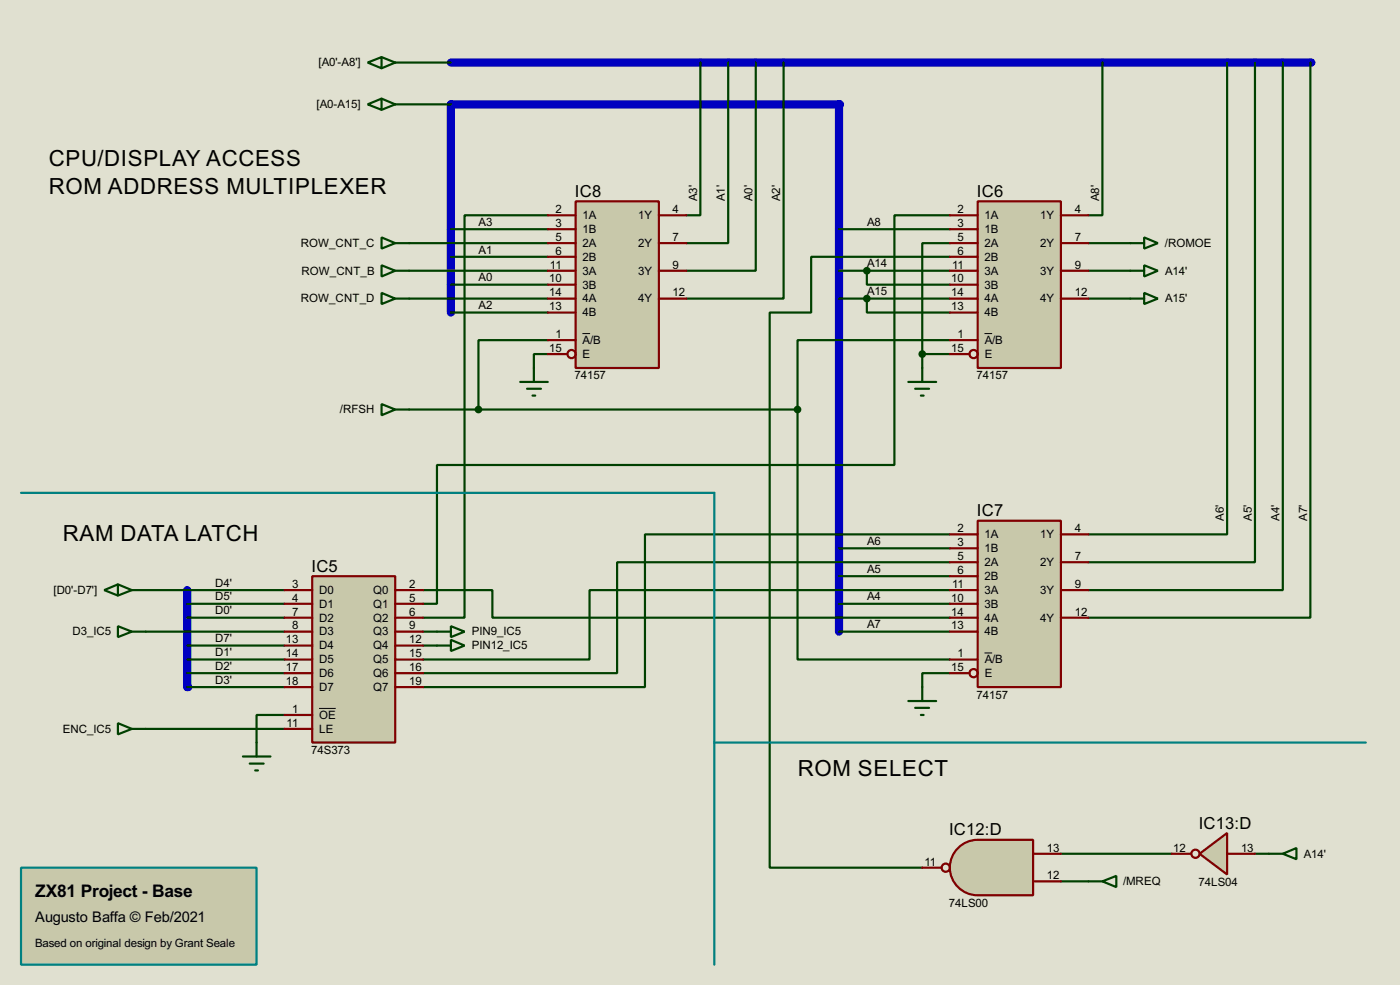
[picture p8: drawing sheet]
<svg xmlns="http://www.w3.org/2000/svg" width="256mm" height="180mm" viewBox="0 0 256 180" stroke-linecap="round" stroke-linejoin="round" font-family="sans-serif">
<path d="M0 0h256.5v180.3h-256.5z" fill="#e0e0d0"/>
<path d="M235 11.5h5.1" fill="none" stroke="#0000c0" stroke-width="1.5"/>
<circle cx="240.1" cy="11.5" r=".75" fill="#0000c0"/>
<path d="M82.6 11.5h152.4M153.7 19.1v96.5" fill="none" stroke="#0000c0" stroke-width="1.5"/>
<circle cx="153.7" cy="19.1" r=".75" fill="#0000c0"/>
<path d="M153.7 19.1h-71.1v22.9M34.3 113.1v12.7" fill="none" stroke="#0000c0" stroke-width="1.5"/>
<circle cx="34.3" cy="125.8" r=".75" fill="#0000c0"/>
<path d="M82.6 42v15.2M34.3 108v5.1" fill="none" stroke="#0000c0" stroke-width="1.5"/>
<g fill="none" stroke="#004000" stroke-width=".4">
<path d="M72.4 19.1h10.2M72.4 11.5h10.2M128.3 11.5v27.9h-2.5M133.4 11.5v33h-7.6M138.5 11.5v38.1h-12.7M143.6 11.5v43.2h-17.8M202 11.5v27.9h-2.6M224.8 11.5v86.3h-25.4M229.9 11.5v91.4h-30.5M235 11.5v96.5h-35.6M240.1 11.5v101.6h-40.7M100.4 39.4h-15.3v73.7h-7.6"/>
<path d="M174 39.4h-10.1v45.7h-83.8v25.4h-2.6M75 49.6h25.4M75 54.7h25.4M75 44.5h25.4M82.6 57.2h17.8M82.6 42h17.8M82.6 47h17.8M82.6 52.1h17.8M153.7 42h20.3M153.7 49.6h20.3M153.7 54.7h20.3M158.8 49.6v2.5h15.2"/>
<path d="M158.8 54.7v2.5h15.2M174 44.5h-5v20.3M174 47h-25.4v10.2h-7.6v101.6h28M199.4 49.6h7.7M199.4 54.7h7.7M199.4 44.5h7.7M75 75h71.1M100.4 64.8h-2.6v2.6M100.4 62.3h-12.7v12.7M146.1 75v45.7h27.9M169 64.8v2.6M169 64.8h5"/>
<path d="M174 62.3h-27.9v12.7M174 97.8h-55.8v28h-40.7M24.2 108h27.9M26.7 115.6h25.4M34.3 110.5h17.8M34.3 113.1h17.8M34.3 118.2h17.8M77.5 108h12.7v5.1h83.8M77.5 118.2h2.6M77.5 115.6h2.6M153.7 110.5h20.3M153.7 115.6h20.3"/>
<path d="M153.7 100.4h20.3M153.7 105.5h20.3M174 108h-66v12.7h-30.5M174 102.9h-60.9v20.3h-35.6M26.7 133.4h25.4M34.3 125.8h17.8M34.3 123.2h17.8M34.3 120.7h17.8M52.1 130.9h-5.1v5M174 123.2h-5v2.6M194.4 156.3h20.3M229.9 156.3h2.6"/>
<path d="M194.4 161.3h5"/>
</g>
<path d="M105.5 36.9h15.2v30.5h-15.2z" fill="#c8c8aa" stroke="#800000" stroke-width=".4"/>
<g fill="none" stroke="#800000" stroke-width=".4">
<path d="M100.4 39.4h5.1M120.7 39.4h5.1M100.4 42h5.1M100.4 44.5h5.1M100.4 47h5.1M100.4 49.6h5.1M100.4 52.1h5.1M100.4 54.7h5.1M100.4 57.2h5.1M120.7 44.5h5.1M120.7 49.6h5.1M120.7 54.7h5.1"/>
<path d="M100.4 62.3h5.1M100.4 64.8h3.5"/>
<circle cx="104.7" cy="64.8" r=".75"/>
</g>
<path d="M106.7 61.1h1.4" fill="none" stroke="#000" stroke-width=".18"/>
<path d="M179.1 36.9h15.3v30.5h-15.3z" fill="#c8c8aa" stroke="#800000" stroke-width=".4"/>
<g fill="none" stroke="#800000" stroke-width=".4">
<path d="M174 39.4h5.1M194.4 39.4h5M174 42h5.1M174 44.5h5.1M174 47h5.1M174 49.6h5.1M174 52.1h5.1M174 54.7h5.1M174 57.2h5.1M194.4 44.5h5M194.4 49.6h5M194.4 54.7h5"/>
<path d="M174 62.3h5.1M174 64.8h3.6"/>
<circle cx="178.3" cy="64.8" r=".75"/>
</g>
<path d="M180.4 61.1h1.4" fill="none" stroke="#000" stroke-width=".18"/>
<path d="M179.1 95.3h15.3v30.5h-15.3z" fill="#c8c8aa" stroke="#800000" stroke-width=".4"/>
<g fill="none" stroke="#800000" stroke-width=".4">
<path d="M174 97.8h5.1M194.4 97.8h5M174 100.4h5.1M174 102.9h5.1M174 105.5h5.1M174 108h5.1M174 110.5h5.1M174 113.1h5.1M174 115.6h5.1M194.4 102.9h5M194.4 108h5M194.4 113.1h5"/>
<path d="M174 120.7h5.1M174 123.2h3.6"/>
<circle cx="178.3" cy="123.2" r=".75"/>
</g>
<path d="M180.4 119.5h1.4" fill="none" stroke="#000" stroke-width=".18"/>
<path d="M57.2 105.5h15.2v30.4h-15.2z" fill="#c8c8aa" stroke="#800000" stroke-width=".4"/>
<g fill="none" stroke="#800000" stroke-width=".4">
<path d="M52.1 108h5.1M52.1 110.5h5.1M52.1 113.1h5.1M52.1 115.6h5.1M52.1 118.2h5.1M72.4 108h5.1M72.4 110.5h5.1M72.4 113.1h5.1M72.4 115.6h5.1M72.4 118.2h5.1M52.1 120.7h5.1M52.1 123.2h5.1"/>
<path d="M52.1 125.8h5.1M52.1 130.9h5.1M52.1 133.4h5.1M72.4 120.7h5.1M72.4 123.2h5.1M72.4 125.8h5.1"/>
</g>
<path d="M58.5 129.7h3" fill="none" stroke="#000" stroke-width=".18"/>
<g fill="none" stroke="#004000" stroke-width=".4">
<path d="M67.4 19.1l2.5-1v2zM67.4 11.5l2.5-1v2zM69.9 18.1l2.5 1-2.5 1M69.9 10.5l2.5 1-2.5 1M69.9 74l2.5 1-2.5 1zM72.4 75h2.6M95.3 69.9h5.1M96.6 71.2h2.5M97.6 72.4h.5M97.8 67.4v2.5M166.4 69.9h5.1M167.7 71.2h2.5"/>
<path d="M168.7 72.4h.5M169 67.4v2.5M19.1 108l2.5-1v2zM21.6 107l2.6 1-2.6 1M44.5 138.5h5.1M45.8 139.8h2.5M47 135.9v2.6M166.4 128.3h5.1M167.7 129.6h2.5M168.7 130.9h.5M169 125.8v2.5M46.8 141h.5"/>
</g>
<g fill="#004000" stroke="#004000" stroke-width=".4">
<circle cx="158.8" cy="49.6" r=".5"/>
<circle cx="158.8" cy="54.7" r=".5"/>
<circle cx="168.9" cy="64.8" r=".5"/>
<circle cx="87.6" cy="75" r=".5"/>
<circle cx="146.1" cy="75" r=".5"/>
</g>
<path d="M3.9 90.2h127v86.4" fill="none" stroke="#008080" stroke-width=".4"/>
<path d="M175.2 155.5a5.1 5.1 0 0 1 3.9-1.8h10.2v10.2h-10.2a5.1 5.1 0 0 1-4.6-3 5.1 5.1 0 0 1 .7-5.4z" fill-rule="evenodd" fill="#c8c8aa" stroke="#800000" stroke-width=".4"/>
<g fill="none" stroke="#800000" stroke-width=".4">
<path d="M169 158.8h3.5M189.3 156.3h5.1M189.3 161.3h5.1"/>
<circle cx="173.2" cy="158.8" r=".75"/>
</g>
<path d="M199.4 161.3h2.6M202 161.3l2.5-1v2.1z" fill="none" stroke="#004000" stroke-width=".4"/>
<path d="M219.8 156.3l5-3.8v7.6z" fill="#c8c8aa" stroke="#800000" stroke-width=".4"/>
<g fill="none" stroke="#800000" stroke-width=".4">
<path d="M214.7 156.3h3.5M224.8 156.3h5.1"/>
<circle cx="219" cy="156.3" r=".75"/>
</g>
<path d="M130.9 135.9h119.3" fill="none" stroke="#008080" stroke-width=".4"/>
<path d="M3.9 158.8h43.1v17.8h-43.1z" fill-rule="evenodd" fill="#c8c8aa" stroke="#008080" stroke-width=".4"/>
<g fill="none" stroke="#004000" stroke-width=".4">
<path d="M69.9 43.5l2.5 1-2.5 1zM69.9 48.6l2.5 1-2.5 1zM69.9 53.6l2.5 1.1-2.5 1zM72.4 44.5h2.6M72.4 49.6h2.6M72.4 54.7h2.6M207.1 44.5h2.5M207.1 49.6h2.5M207.1 54.7h2.5M209.6 43.5l2.5 1-2.5 1zM209.6 48.6l2.5 1-2.5 1zM209.6 53.6l2.5 1.1-2.5 1z"/>
<path d="M21.6 114.6l2.6 1-2.6 1zM24.2 115.6h2.5M80.1 115.6h2.5M80.1 118.2h2.5M82.6 114.6l2.5 1-2.5 1zM82.6 117.1l2.5 1.1-2.5 1zM21.6 132.4l2.6 1-2.6 1zM24.2 133.4h2.5M232.5 156.3h2.5M235 156.3l2.5-1.1v2.1z"/>
</g>
<g font-size="4.6">
<text x="9" y="30.3">CPU/DISPLAY ACCESS</text>
<text x="9" y="35.5">ROM ADDRESS MULTIPLEXER</text>
<text x="11.5" y="99">RAM DATA LATCH</text>
<text x="146.2" y="142.1">ROM SELECT</text>
</g>
<text font-size="3.6" x="6.5" y="164.2">ZX81 Project - Base</text>
<g font-size="3.4">
<text x="105.3" y="36">IC8</text>
<text x="179" y="36">IC6</text>
<text x="179" y="94.5">IC7</text>
<text x="57.1" y="104.7">IC5</text>
<text x="173.9" y="152.9">IC12:D</text>
<text x="219.6" y="151.7">IC13:D</text>
</g>
<text font-size="3" x="6.4" y="168.8">Augusto Baffa © Feb/2021</text>
<g font-size="2.4">
<text x="58.4" y="12.2">[A0'-A8']</text>
<text x="58" y="19.8">[A0-A15]</text>
<text x="87.7" y="41.3">A3</text>
<text x="101.8" y="39">2</text>
<text x="101.8" y="41.6">3</text>
<text x="106.7" y="40.1">1A</text>
<text x="116.9" y="40.1">1Y</text>
<text x="123.2" y="39">4</text>
<text x="127.7" y="36.8" transform="rotate(-90 127.7 36.8)">A3'</text>
<text x="132.8" y="36.8" transform="rotate(-90 132.8 36.8)">A1'</text>
<text x="137.9" y="36.8" transform="rotate(-90 137.9 36.8)">A0'</text>
<text x="143" y="36.8" transform="rotate(-90 143 36.8)">A2'</text>
<text x="158.8" y="41.3">A8</text>
<text x="175.4" y="39">2</text>
<text x="175.4" y="41.6">3</text>
<text x="180.4" y="40.1">1A</text>
<text x="190.6" y="40.1">1Y</text>
<text x="196.9" y="39">4</text>
<text x="201.4" y="36.8" transform="rotate(-90 201.4 36.8)">A8'</text>
<text x="55.1" y="45.2">ROW_CNT_C</text>
<text x="87.7" y="46.4">A1</text>
<text x="101.8" y="44.1">5</text>
<text x="101.8" y="46.6">6</text>
<text x="106.7" y="42.7">1B</text>
<text x="106.7" y="45.2">2A</text>
<text x="106.7" y="47.7">2B</text>
<text x="116.9" y="45.2">2Y</text>
<text x="123.2" y="44.1">7</text>
<text x="175.4" y="44.1">5</text>
<text x="175.4" y="46.6">6</text>
<text x="180.4" y="42.7">1B</text>
<text x="180.4" y="45.2">2A</text>
<text x="180.4" y="47.7">2B</text>
<text x="190.6" y="45.2">2Y</text>
<text x="196.9" y="44.1">7</text>
<text x="213.4" y="45.2">/ROMOE</text>
<text x="55.2" y="50.3">ROW_CNT_B</text>
<text x="87.7" y="51.5">A0</text>
<text x="100.6" y="51.7">10</text>
<text x="100.8" y="49.2">11</text>
<text x="106.7" y="50.3">3A</text>
<text x="106.7" y="52.8">3B</text>
<text x="116.9" y="50.3">3Y</text>
<text x="123.2" y="49.2">9</text>
<text x="158.8" y="49">A14</text>
<text x="174.3" y="51.7">10</text>
<text x="174.4" y="49.2">11</text>
<text x="180.4" y="50.3">3A</text>
<text x="180.4" y="52.8">3B</text>
<text x="190.6" y="50.3">3Y</text>
<text x="196.9" y="49.2">9</text>
<text x="213.4" y="50.3">A14'</text>
<text x="55.1" y="55.4">ROW_CNT_D</text>
<text x="87.7" y="56.6">A2</text>
<text x="100.6" y="54.3">14</text>
<text x="100.6" y="56.8">13</text>
<text x="106.7" y="55.4">4A</text>
<text x="106.7" y="57.9">4B</text>
<text x="116.9" y="55.4">4Y</text>
<text x="123.2" y="54.3">12</text>
<text x="158.8" y="54">A15</text>
<text x="174.3" y="54.3">14</text>
<text x="174.3" y="56.8">13</text>
<text x="180.4" y="55.4">4A</text>
<text x="180.4" y="57.9">4B</text>
<text x="190.6" y="55.4">4Y</text>
<text x="196.9" y="54.3">12</text>
<text x="213.4" y="55.4">A15'</text>
<text x="100.6" y="64.4">15</text>
<text x="101.8" y="61.9">1</text>
<text x="106.7" y="63">A/B</text>
<text x="106.7" y="65.5">E</text>
<text x="174.3" y="64.4">15</text>
<text x="175.4" y="61.9">1</text>
<text x="180.4" y="63">A/B</text>
<text x="180.4" y="65.5">E</text>
<text x="105.3" y="69.5">74157</text>
<text x="178.9" y="69.5">74157</text>
<text x="62.3" y="75.7">/RFSH</text>
<text x="224.2" y="95.3" transform="rotate(-90 224.2 95.3)">A6'</text>
<text x="229.3" y="95.3" transform="rotate(-90 229.3 95.3)">A5'</text>
<text x="234.4" y="95.3" transform="rotate(-90 234.4 95.3)">A4'</text>
<text x="239.5" y="95.3" transform="rotate(-90 239.5 95.3)">A7'</text>
<text x="158.8" y="99.8">A6</text>
<text x="175.4" y="97.4">2</text>
<text x="175.4" y="100">3</text>
<text x="180.4" y="98.5">1A</text>
<text x="180.4" y="101.1">1B</text>
<text x="190.6" y="98.5">1Y</text>
<text x="196.9" y="97.4">4</text>
<text x="39.4" y="107.4">D4'</text>
<text x="53.5" y="107.6">3</text>
<text x="75" y="107.6">2</text>
<text x="158.8" y="104.9">A5</text>
<text x="174.4" y="107.6">11</text>
<text x="175.4" y="102.5">5</text>
<text x="175.4" y="105.1">6</text>
<text x="180.4" y="103.6">2A</text>
<text x="180.4" y="106.2">2B</text>
<text x="190.6" y="103.6">2Y</text>
<text x="196.9" y="102.5">7</text>
<text x="196.9" y="107.6">9</text>
<text x="9.8" y="108.7">[D0'-D7']</text>
<text x="39.4" y="109.9">D5'</text>
<text x="39.4" y="112.5">D0'</text>
<text x="53.5" y="110.1">4</text>
<text x="53.5" y="112.7">7</text>
<text x="58.5" y="108.7">D0</text>
<text x="58.5" y="111.2">D1</text>
<text x="58.5" y="113.8">D2</text>
<text x="68.4" y="108.7">Q0</text>
<text x="68.4" y="111.2">Q1</text>
<text x="68.4" y="113.8">Q2</text>
<text x="75" y="110.1">5</text>
<text x="75" y="112.7">6</text>
<text x="158.8" y="109.9">A4</text>
<text x="174.3" y="110.1">10</text>
<text x="174.3" y="112.7">14</text>
<text x="180.4" y="108.7">3A</text>
<text x="180.4" y="111.2">3B</text>
<text x="180.4" y="113.8">4A</text>
<text x="190.6" y="108.7">3Y</text>
<text x="190.6" y="113.8">4Y</text>
<text x="196.9" y="112.7">12</text>
<text x="13.3" y="116.3">D3_IC5</text>
<text x="39.4" y="117.6">D7'</text>
<text x="52.4" y="117.8">13</text>
<text x="53.5" y="115.2">8</text>
<text x="58.5" y="116.3">D3</text>
<text x="58.5" y="118.9">D4</text>
<text x="68.4" y="116.3">Q3</text>
<text x="68.4" y="118.9">Q4</text>
<text x="75" y="115.2">9</text>
<text x="75" y="117.8">12</text>
<text x="86.4" y="116.3">PIN9_IC5</text>
<text x="86.4" y="118.9">PIN12_IC5</text>
<text x="158.8" y="115">A7</text>
<text x="174.3" y="115.2">13</text>
<text x="180.4" y="116.3">4B</text>
<text x="39.4" y="125.2">D3'</text>
<text x="39.4" y="122.6">D2'</text>
<text x="39.4" y="120.1">D1'</text>
<text x="52.4" y="120.3">14</text>
<text x="52.4" y="122.8">17</text>
<text x="52.4" y="125.4">18</text>
<text x="58.5" y="121.4">D5</text>
<text x="58.5" y="123.9">D6</text>
<text x="68.4" y="121.4">Q5</text>
<text x="68.4" y="123.9">Q6</text>
<text x="75" y="120.3">15</text>
<text x="75" y="122.8">16</text>
<text x="75" y="125.4">19</text>
<text x="174.3" y="122.8">15</text>
<text x="175.4" y="120.3">1</text>
<text x="180.4" y="121.4">A/B</text>
<text x="180.4" y="123.9">E</text>
<text x="53.5" y="130.5">1</text>
<text x="58.5" y="126.5">D7</text>
<text x="58.5" y="131.6">OE</text>
<text x="68.4" y="126.5">Q7</text>
<text x="178.9" y="127.9">74157</text>
<text x="11.5" y="134.1">ENC_IC5</text>
<text x="52.5" y="133">11</text>
<text x="58.5" y="134.1">LE</text>
<text x="57" y="138">74S373</text>
<text x="191.8" y="155.9">13</text>
<text x="214.9" y="155.9">12</text>
<text x="227.4" y="155.9">13</text>
<text x="169.4" y="158.4">11</text>
<text x="191.8" y="160.9">12</text>
<text x="238.8" y="157">A14'</text>
<text x="173.8" y="166">74LS00</text>
<text x="205.8" y="162">/MREQ</text>
<text x="219.6" y="162.2">74LS04</text>
<text x="6.4" y="173.4">Based on original design by Grant Seale</text>
</g>
</svg>
